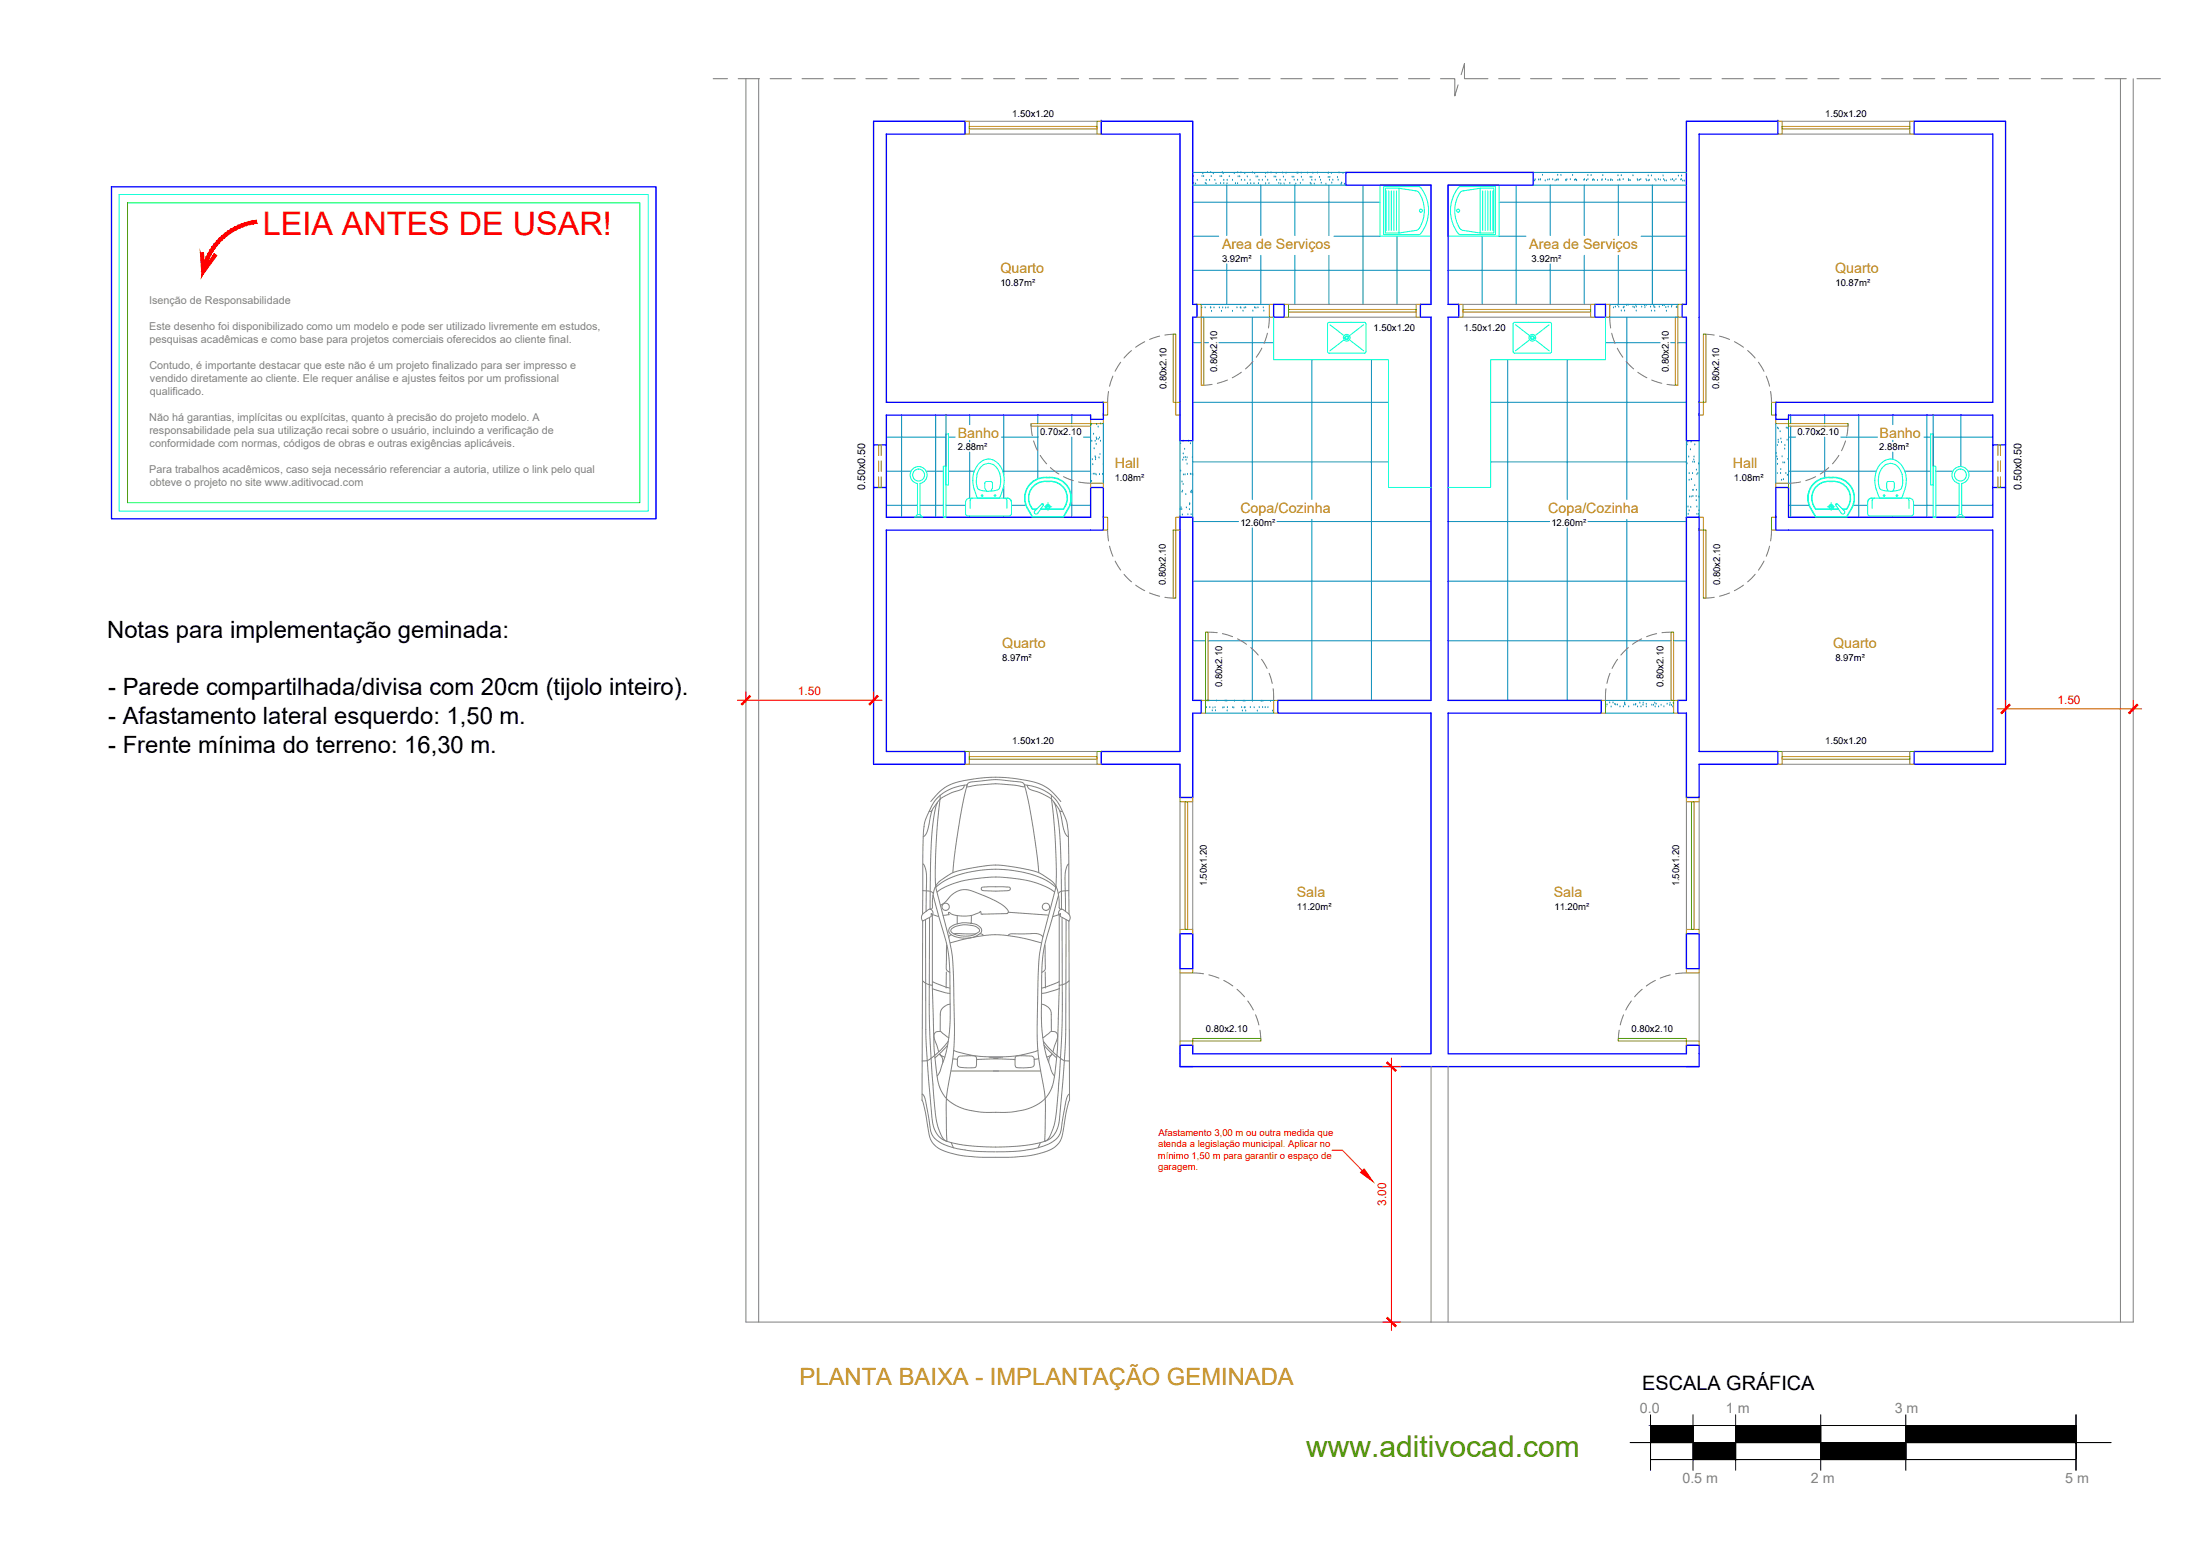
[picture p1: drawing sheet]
<svg xmlns="http://www.w3.org/2000/svg" width="841mm" height="594mm" viewBox="0 0 841 594" stroke-linecap="round" stroke-linejoin="round" font-family="sans-serif">
<!-- layer: 0 -->
<g fill="#f00" stroke="#f00" stroke-width=".38">
<path d="M96.6 84.3l1.4-.2 .2 1.2zM96.6 84.3l.2 1.2 1.4-.2zM95.2 84.7l1.4-.4 .2 1.2zM95.2 84.7l.2 1.1 1.4-.3zM93.8 85.1l1.4-.4 .2 1.1zM93.8 85.1l.3 1.1 1.3-.4zM92.4 85.5l1.4-.4 .3 1.1zM92.4 85.5l.4 1.1 1.3-.4zM91 86.1l1.4-.6 .4 1.1zM91 86.1l.5 1.1 1.3-.6zM89.7 86.7l1.3-.6 .5 1.1zM89.7 86.7l.6 1.1 1.2-.6zM88.5 87.4l1.2-.7 .6 1.1zM88.5 87.4l.6 1 1.2-.6zM87.2 88.2l1.3-.8 .6 1zM87.2 88.2l.7 1 1.2-.8zM86.1 89.1l1.1-.9 .7 1zM86.1 89.1l.7 .9 1.1-.8zM84.9 90l1.2-.9 .7 .9zM84.9 90l.8 .9 1.1-.9zM83.9 91l1-1 .8 .9zM83.9 91l.8 .9 1-1zM83.9 91l.8 .9-1.8 .2zM82.9 92.1l.8 .8 1-1zM82.9 92.1l.8 .8-1.8 .3zM81.9 93.2l1 .7 .8-1zM81.9 93.2l1 .7-1.8 .4zM81.1 94.3l.9 .7 .9-1.1zM81.1 94.3l.9 .7-1.7 .6zM80.3 95.6l1 .6 .7-1.2zM80.3 95.6l1 .6-1.8 .6zM79.5 96.8l1.1 .6 .7-1.2zM79.5 96.8l1.1 .6-1.7 .7zM78.9 98.1l1.1 .5 .6-1.2zM78.9 98.1l1.1 .5-1.7 .9zM78.3 99.5l1.1 .4 .6-1.3zM78.3 99.5l1.1 .4-1.6 .9zM77.8 100.8l1.1 .4 .5-1.3zM77.8 100.8l1.1 .4-1.5 1zM77.4 102.2l1.2 .3 .3-1.3zM77.4 102.2l1.2 .3-1.5 1.1zM77.1 103.6l1.1 .3 .4-1.4z"/>
<path d="M81.9 96.9l-4.7 8.5 5.7-7.8zM81.9 96.9l-4.7 8.5 1-3.3zM76.6 96.6l.6 8.8 1-3.3zM76.6 96.6l1.2-.1 .4 5.6z"/>
</g>
<path d="M48.8 77.5h195.8v114.6h-195.8z" fill="none" stroke="#0f0" stroke-width=".38"/>
<path d="M45.5 74.3h202.3v121h-202.3z" fill="none" stroke="#0ff" stroke-width=".38"/>
<path d="M42.6 71.4h208.2v126.8h-208.2z" fill="none" stroke="#00f" stroke-width=".51"/>
<!-- layer: PAREDE -->
<g fill="none" stroke="#00f" stroke-width=".51">
<path d="M334 46.3h34.9M368.9 51.2h-30.1v102.5M421 51.2h30.1v102.5M421 46.3h35v70M514.5 65.9v4.8M456 121.2v37.4M547.1 121.2v146.4M338.8 158.6h78.1M338.8 197.6h78.1M421.8 202.5h-83v84.6M451.1 202.5v84.6M547.1 272.5v130.1h-91.1"/>
<path d="M334 292h4.8M451.1 402.6v4.9h102.5M451.1 407.5h4.9"/>
</g>
<!-- layer: PISOS -->
<g fill="none" stroke="#008ab8" stroke-width=".38">
<path d="M456 77.3h71.5M456.1 67.4h.1M456.3 70.1h.1M457.1 70.3h.1M457.7 68.9h.1M459.5 67.4h.1M459.8 66.4h.1M460.1 67.5h.1M460.8 70.1h.1M461.1 70.3h.1M461.1 68.9h.1M461.6 65.9h.1"/>
<path d="M462.4 68.9h.1M462.8 65.9h.1M463 67.5h.1M463.8 66.4h.1M464.4 68.9h.1M464.8 70.3h.1M466.4 67.5h.1M466.6 70.1h.1M467 67.5h.1M467.3 66h.1M467.6 66.4h.1M467.8 68.9h.1"/>
<path d="M467.8 70.1h.1M469 70.7v19.3M469.1 70.2h.1M469.1 68.9h.1M469.9 67.5h.1M471.2 68.9h.1M471.8 66.3h.1M472.3 70.2h.1M473.1 70.2h.1M473.1 66h.1M473.3 67.5h.1M473.9 67.5h.1"/>
<path d="M474.4 66h.1M474.6 68.9h.1M475.9 66.3h.1M475.9 68.9h.1M476.8 67.6h.1M476.9 70.2h.1M477.9 68.9h.1M478.1 70.2h.1M478.8 66.1h.1M479.4 70.2h.1M479.6 66.3h.1M480.2 67.6h.1"/>
<path d="M480.8 67.6h.1M481.1 70.2h.1M481.3 68.9h.1M482 70.7v19.3M482.6 68.9h.1M483.7 67.6h.1M483.8 66.2h.1M483.8 70.2h.1M484.6 68.9h.1M484.7 66.1h.1M485.1 70.1h.1M485.9 66.1h.1"/>
<path d="M487.1 67.6h.1M487.7 67.6h.1M487.9 66.2h.1M488 68.9h.1M488.9 70.1h.1M489.3 68.9h.1M489.7 70.3h.1M490.4 66.1h.1M490.6 67.7h.1M490.9 70.3h.1M491.3 68.9h.1M491.6 66.2h.1"/>
<path d="M493.1 70.1h.1M494 67.7h.1M494.6 67.7h.1M494.8 68.9h.1M495 70.7v19.3M495.3 70.3h.1M495.8 66.2h.1M496 68.9h.1M496.2 66.1h.1M497.1 70.1h.1M497.4 66.2h.1M497.5 67.7h.1"/>
<path d="M498.1 68.9h.1M499.9 66.1h.1M500.9 67.7h.1M500.9 70h.1M501.2 70.3h.1M501.5 68.8h.1M501.5 67.7h.1M501.9 66.2h.1M502.4 70.3h.1M502.8 68.8h.1M503.6 66.1h.1M504.4 67.8h.1"/>
<path d="M504.8 68.8h.1M505.1 70h.1M506.9 70.4h.1M507.7 66.2h.1M507.8 67.8h.1M507.9 66.1h.1M508 70.7v19.3M508.2 68.8h.1M508.4 67.8h.1M509 66.2h.1M509.1 70h.1M509.5 68.8h.1"/>
<path d="M511.3 67.8h.1M511.5 68.8h.1M511.9 66.1h.1M512.7 70.4h.1M512.9 69.9h.1M513.4 66.2h.1M514 70.4h.1M521 70.7v45.6M456 90.2h9.9M482 97.6v18.7M495 97.6v18.7M508 97.6v18.7"/>
<path d="M510 90.2h17.5M534 90.2v26.1M456 103.3h91.1M469 100.8v15.5M456 130.9h3.2M460.2 130.9h1.8M466 130.9h20.9M478.7 121.2v69.6M501.5 137.4v53.4M524.3 137.4v130.2M344.7 158.6v39M357.7 158.6v39"/>
<path d="M370.7 158.6v3.6M383.7 158.6v22.8M396.7 158.6v3.2M409.7 158.6v3.2M456 153.7h74.8M338.8 167h22.8M362.6 167h2.5M370.7 168.2v.6M370.7 172.7v17.6M382.9 167h14M396.7 162.8v20.1M409.7 162.8v.2"/>
<path d="M409.7 167v30.6M414.2 167h2.7M456 176.5h74.8M338.8 180h9.5M338.8 193h11.9M351.7 193h8.9M354.1 180h6.5M361.6 193h7.5M362.6 180h9.9M370.7 197.2v.4M383.3 180h33.6M383.7 185.7v4.6"/>
<path d="M383.7 197.2v.4M386.7 193h5.4M396.7 197.6h.1M409.1 193h7.8M456 199.3h17.5M488.2 199.3h58.9M501.5 198.4v69.2M478.7 201.7v65.9M456 222h91.1M456 244.8h4.8M461.8 244.8h85.3"/>
</g>
<!-- layer: PAREDE -->
<g fill="#00f">
<circle cx="421.8" cy="158.6" r=".25"/>
<circle cx="451.1" cy="158.6" r=".25"/>
</g>
<path d="M338.8 153.7h83" fill="none" stroke="#00f" stroke-width=".51"/>
<circle cx="451.1" cy="153.7" r=".25" fill="#00f"/>
<path d="M421.8 153.7v4.9M451.1 153.7v4.9" fill="none" stroke="#00f" stroke-width=".51"/>
<!-- layer: ESQUADRIAS -->
<path d="M421.8 153.7h1.6v4.9h-1.6M451.1 153.7h-1.6v4.9h1.6" fill="none" stroke="#959500" stroke-width=".38"/>
<!-- layer: TRACEJADO -->
<path d="M428.4 138.4l-2.1 3.5M432.5 133.9l-2.8 2.9M437.6 130.5l-3.5 2.2M443.3 128.4l-3.9 1.3M449.5 127.7l-4.2 .3M423.8 149.6l-.4 4.1M425.4 143.7l-1.2 3.9" fill="none" stroke="#767676" stroke-width=".38"/>
<!-- layer: PAREDE -->
<g fill="#00f">
<circle cx="421.8" cy="197.6" r=".25"/>
<circle cx="451.1" cy="197.6" r=".25"/>
<circle cx="451.1" cy="202.5" r=".25"/>
</g>
<path d="M416.9 158.6v1.6M421.8 158.6v1.6M451.1 158.6v9.8M416.9 197.6v-11.4h4.9v16.3M451.1 197.6v4.9" fill="none" stroke="#00f" stroke-width=".51"/>
<!-- layer: ESQUADRIAS -->
<path d="M416.9 160.2v1.6h4.9v-1.6M416.9 186.2v-1.6h4.9v1.6M421.8 197.6h1.6v4.9h-1.6M451.1 197.6h-1.6v4.9h1.6" fill="none" stroke="#959500" stroke-width=".38"/>
<!-- layer: TRACEJADO -->
<path d="M423.4 202.5l.4 4.2M424.2 208.7l1.2 3.8M426.3 214.4l2.1 3.4M429.7 219.4l2.8 2.9M434.2 223.6l3.4 2.1M439.4 226.5l3.9 1.3M445.3 228.2l4.2 .3" fill="none" stroke="#767676" stroke-width=".38"/>
<!-- layer: PISOS -->
<g fill="none" stroke="#008ab8" stroke-width=".38">
<path d="M417.2 162.2h.1M417.4 168.6h.1M417.6 175.6h.1M417.8 177.5h.1M418 165.9h.1M418.3 171.5h.1M418.7 168.6h.1M418.7 174.5h.1M418.8 175.6h.1M418.8 175h.1M419.1 169.8h.1M419.1 167.3h.1"/>
<path d="M419.2 167.9h.1M419.2 162.2h.1M419.8 163.1h.1M419.8 167.9h.1M420.1 175h.1M420.3 167.3h.1M420.5 173.6h.1M420.7 168.6h.1M420.8 162h.1M421.8 177.5h.1M416.9 181.3h.1M417.3 183.9h.1"/>
<path d="M417.9 181.2h.1M418.6 181.2h.1M419 181.4h.1M420.3 181.3h.1M421.5 181.2h.1M421.6 181.3h.1M421.8 184h.1"/>
</g>
<!-- layer: PAREDE -->
<circle cx="451.1" cy="197.6" r=".25" fill="#00f"/>
<g fill="none" stroke="#00f" stroke-width=".51">
<path d="M334 46.3v245.7M514.5 65.9h39.1M514.5 70.7h32.6M456 116.3h1.6v4.9h-1.6M486.9 116.3h4v4.9h-4zM547.1 116.3h-4.1v4.9h4.1M338.8 158.6v11.4M456 158.6v9.8h-4.9M334 170h4.8v16.2h-4.8M416.9 160.2h4.9M338.8 186.2v11.4M451.1 197.6h4.9v70h3.2v4.9h-3.2v32.2h-4.9v-12.7h-30.1v-4.9h30.1"/>
<path d="M547.1 267.6h-58.6v4.9h58.6M338.8 287.1h30.1v4.9h-30.1M451.1 356.7h4.9v13.4h-4.9zM451.1 402.6v-3.3h4.9v3.3"/>
</g>
<!-- layer: PISOS -->
<g fill="none" stroke="#008ab8" stroke-width=".38">
<path d="M456 65.9h58.5M456 70.7h58.5M459.2 116.3h26.1M459.4 117.6h.1M460.7 117.6h.1M462.7 117.6h.1M462.9 117.6h.1M463.2 119h.1M464.1 117.6h.1M466.1 117.6h.1M466.9 118.9h.1M467.4 117.6h.1"/>
<path d="M468.6 117.7h.1M469.5 117.6h.1M471.2 118.9h.1M472.9 117.6h.1M474.2 117.6h.1M474.4 117.7h.1M475.2 118.9h.1M475.6 117.7h.1M476.2 117.6h.1M478.9 118.9h.1M479.6 117.6h.1M480.1 117.7h.1"/>
<path d="M480.9 117.6h.1M482.9 117.6h.1M483.2 118.8h.1M361.6 158.6v19.5M416.9 161.8v22.8M421.8 161.8v22.8M451.3 169.6h.1M451.3 180h.1M452.2 175.8h.1M452.3 168.5h.1M452.3 173.4h.1M452.5 174.9h.1"/>
<path d="M452.9 171.7h.1M453.1 174.8h.1M453.4 175.8h.1M453.8 177.3h.1M453.8 174.9h.1M454.3 168.5h.1M455.1 169.5h.1M455.8 174.9h.1M451.2 194.7h.1M451.5 194h.1M451.8 194.7h.1M451.9 184.1h.1"/>
<path d="M451.9 188h.1M452 196.8h.1M452.1 187.6h.1M452.3 185.1h.1M452.4 181.4h.1M453 181.4h.1M453.3 189h.1M453.5 194h.1M454 181.3h.1M454.1 196.6h.1M454.7 194.7h.1M454.8 192.8h.1"/>
<path d="M454.8 192.5h.1M455.1 181.2h.1M455.2 188.1h.1M455.3 181.3h.1M455.3 196.6h.1M455.5 187.6h.1M455.6 188.3h.1M455.9 188.1h.1M456 181.4h.1M460.8 272.5h26.1M460.8 267.6h26.1M461.2 270.4h.1"/>
<path d="M461.5 267.8h.1M462.1 267.8h.1M462.5 270.4h.1M463.4 271.6h.1M463.7 270.5h.1M464.5 270.4h.1M464.7 271.6h.1M465 267.8h.1M467.5 270.5h.1M467.9 270.4h.1M468.4 267.8h.1M469 267.9h.1"/>
<path d="M469.1 271.6h.1M469.2 270.4h.1M471.2 270.4h.1M471.7 270.4h.1M471.9 267.9h.1M474.6 270.4h.1M474.9 271.6h.1M475.3 267.9h.1M475.7 270.4h.1M475.9 267.9h.1M475.9 270.3h.1M476.2 271.6h.1"/>
<path d="M478 270.3h.1M478.8 267.9h.1M479.5 270.4h.1M480.7 271.7h.1M481.4 270.3h.1M482.1 267.9h.1M482.7 270.3h.1M482.8 267.9h.1M483.7 270.4h.1M484.7 270.3h.1M485.7 268h.1M486.5 271.7h.1"/>
</g>
<!-- layer: ESQUADRIAS -->
<g fill="none" stroke="#959500" stroke-width=".38">
<path d="M457.6 116.3h1.6v4.9h-1.6M486.9 116.3h-1.6v4.9h1.6M490.9 116.3h1.7v4.9h-1.7M492.6 118.2h48.8v1h-48.8zM543 116.3h-1.6v4.9h1.6M448.5 127.7h1v26h-1zM459.2 121.2h1v26h-1zM335.9 174v-4h1v4M335.9 176.1v4M336.9 176.1v4M394.2 161.8h22.7v1h-22.7zM335.9 182.2v4h1v-4"/>
<path d="M448.5 202.5h1v26h-1zM460.8 241.5h1v26.1h-1zM459.2 267.6h1.6v4.9h-1.6M488.5 267.6h-1.6v4.9h1.6M368.9 287.1h1.7v4.9h-1.7M370.6 289h48.8v1h-48.8zM421 287.1h-1.6v4.9h1.6M451.1 304.7v1.6h4.9v-1.6M453 306.3h1v48.8h-1zM451.1 356.7v-1.6h4.9v1.6M451.1 370.1v1.6h4.9v-1.6M451.1 399.3v-1.6h4.9v1.6"/>
<path d="M456 396.7h26v1h-26z"/>
</g>
<!-- layer: LINHA-FINA -->
<path d="M492.6 116.3h48.8M492.6 121.2h48.8M370.6 287.1h48.8M370.6 292h48.8M451.1 306.3v48.8M456 306.3v48.8M451.1 371.7v26" fill="none" stroke="#808080" stroke-width=".38"/>
<!-- layer: TRACEJADO -->
<g fill="none" stroke="#767676" stroke-width=".38">
<path d="M479 138.1l-2.9 2.8M482.4 133l-2.1 3.5M484.5 127.3l-1.3 3.9M485.3 121.2l-.4 4.1M463.4 146.8l-4.2 .4M469.2 145.2l-3.8 1.2M474.5 142.2l-3.4 2.1M394.2 161.8l.4 4.7M395.1 168.4l1.5 3.8M397.7 174l2.4 3.2M401.6 178.6l3.2 2.5M406.6 182.1l3.7 1.5"/>
<path d="M412.3 184.1l4.6 .5M460.8 241.5l4.5 .2M467.3 242.1l3.9 1.1M473.1 244.1l3.4 2.1M478.1 247.4l2.9 2.9M482.3 251.9l2.1 3.5M485.2 257.2l1.2 3.9M486.7 263.1l.2 4.5M456 371.7l4.1 .3M462.1 372.4l3.9 1.3M467.8 374.6l3.5 2.1M472.9 377.9l2.8 2.9"/>
<path d="M477 382.4l2.1 3.5M480 387.7l1.3 3.9M481.7 393.6l.3 4.1"/>
</g>
<!-- layer: BANHO_COZINHA -->
<g fill="none" stroke="#00ffbf" stroke-width=".38">
<path d="M527.5 70.7h19.6v19.5h-19.6zM529.9 73v15M530.9 73v15M531.9 73v15M532.9 73v15M533.8 73v15M534.8 71.9h-5.2v17.1h5.2M534.8 71.9l7 1.1a10.5 10.5 0 0 1 2.7 8.5 8 8 0 0 1-2.9 6.5l-6.8 1M534.8 71.9v17.1M543.2 89.2a14.1 14.1 0 0 0-.5-17.8l-13.8-.1v18.4h13.4l.9-.5M486.9 121.2v16.2h43.9v48.8h16.3M507.7 123.3h14.3v11.4l-.4 .2-13.9-.2z"/>
<path d="M508.5 124.1l5.1 4M513.6 130l-5.2 4M516.1 130l5.2 4M521.3 124l-5.2 4.1M360.6 178.1h1v19.5h-1zM361.6 165.8h1v19.5h-1zM375.1 178.2a3.8 3.8 0 0 1 6.1 .7 8.1 8.1 0 0 1 .5 8.1 9 9 0 0 1-8-.4l-.5-2.5 .3-2.9 .6-1.4zM349.7 197.6l1-1h1l1 1zM350.7 196.6v-11.9a3.2 3.2 0 0 1-2.3-5 3.2 3.2 0 0 1 5.5 0 3.2 3.2 0 0 1-2.2 5v11.9M369.1 196.2a.98 .98 0 0 0 1 .9l15.6 .1 .7-.3 .3-.7M369.1 196.2l.1-4.7 .4-.7 .7-.4 14.7-.1 .9 .2 .7 1 .1 4.7M370.9 191.3v2.9"/>
<path d="M371.8 190.3a.98 .98 0 0 0-1 1M372.6 187.3l1 3h8.5l1.1-2.9a9.5 9.5 0 0 0-3.5-11.6 5.5 5.5 0 0 0-7.1 3.8 11.2 11.2 0 0 0 0 7.8M377.1 187.6l-.6-1.1v-2.2l.6-.3h1.6l.7 .6v1.9l-.6 1.1M383.9 190.3a.98 .98 0 0 1 1 1v2.9M394 184.6a10.7 10.7 0 0 1 13.2 0 7.9 7.9 0 0 1 1.3 9.7l-1.9 3.3h-12a14.8 14.8 0 0 1-2.9-6 7.9 7.9 0 0 1 2.3-7zM394.1 184.8a10.5 10.5 0 0 1 13 0 7.8 7.8 0 0 1 1.2 9.4l-1.8 3.2h-11.8a14.4 14.4 0 0 1-2.8-5.8 7.8 7.8 0 0 1 2.2-6.8zM396.2 194.6h-1.6a6.7 6.7 0 0 1-.5-7.8 6.7 6.7 0 0 1 7.1-3 6.5 6.5 0 0 1 6.2 3.6 6.5 6.5 0 0 1-.8 7.2h-8.8M398.3 192.4l.5 .1 .1 .4M398.9 192.9l-.6-.5-2.7 2.8a.72 .72 0 0 0 .1 1.1 .72 .72 0 0 0 1.1-.3M398.9 192.9l-2.2 3.3M399.2 193.6h2.9M400.6 192v3"/>
<path d="M407.1 193.4a6.5 6.5 0 0 0-.5-7 6.5 6.5 0 0 0-6.6-2.4 6.4 6.4 0 0 0-6.1 3.5 6.4 6.4 0 0 0 .8 6.9h1.7M407.1 193.5l-.6 .9h-8.6"/>
<circle cx="543.2" cy="80.5" r=".58"/>
<circle cx="514.8" cy="129" r=".48"/>
<circle cx="514.8" cy="129" r=".77"/>
<circle cx="514.8" cy="129" r="1.28"/>
<circle cx="351.2" cy="181.5" r="2.28"/>
<circle cx="375.5" cy="189.3" r=".31"/>
<circle cx="380.4" cy="189.3" r=".31"/>
<circle cx="400.6" cy="193.6" r=".86"/>
<circle cx="400.6" cy="193.6" r=".69"/>
</g>
<!-- layer: PAREDE -->
<g fill="#00f">
<circle cx="421" cy="46.3" r=".25"/>
<circle cx="421" cy="51.2" r=".25"/>
</g>
<g fill="none" stroke="#00f" stroke-width=".51">
<path d="M368.9 46.3v4.9M421 46.3v4.9M679.6 51.2h-30.1v102.5M679.6 46.3h-34.9v70M731.7 51.2h30.1v102.5M731.7 46.3h35M586.1 65.9v4.8M553.6 121.2v146.4M644.7 121.2v37.4M683.7 158.6h78.1M683.7 197.6h78.1M649.5 202.5v84.6"/>
<path d="M678.8 202.5h83v84.6M553.6 272.5v130.1h91.1M761.8 292h4.9M644.7 407.5h4.8M649.5 402.6v4.9h-95.9"/>
</g>
<!-- layer: ESQUADRIAS -->
<path d="M368.9 46.3h1.7v4.9h-1.7M370.6 48.3h48.8v1h-48.8zM421 46.3h-1.6v4.9h1.6" fill="none" stroke="#959500" stroke-width=".38"/>
<!-- layer: LINHA-FINA -->
<path d="M370.6 46.3h48.8M370.6 51.2h48.8" fill="none" stroke="#808080" stroke-width=".38"/>
<!-- layer: PISOS -->
<g fill="none" stroke="#008ab8" stroke-width=".38">
<path d="M573.1 77.3h71.6M579.6 70.7v45.6M586.7 69.1h.1M586.9 68.7h.1M588.1 68.8h.1M588.8 68.8h.1M588.9 68.7h.1M589.7 67h.1M590.7 69.1h.1M591.7 68.8h.1M592.3 68.7h.1M592.6 70.7v19.3"/>
<path d="M593.6 68.7h.1M594.5 69.1h.1M595 68.8h.1M595.5 67h.1M595.6 68.7h.1M595.7 68.8h.1M596.7 67h.1M598.6 68.8h.1M598.7 69.1h.1M599 68.7h.1M600.3 68.7h.1M601.2 67h.1"/>
<path d="M601.9 68.9h.1M602.3 68.7h.1M602.5 68.9h.1M602.7 69h.1M605.5 68.9h.1M605.6 70.7v19.3M605.7 68.7h.1M606.5 69h.1M607 67h.1M607 68.7h.1M608.3 67.1h.1M608.8 68.9h.1"/>
<path d="M609.1 68.7h.1M609.4 68.9h.1M610.7 69h.1M612.4 69h.1M612.5 68.6h.1M612.7 67.1h.1M613.8 68.6h.1M614.7 69h.1M615.7 69h.1M615.8 68.6h.1M616.3 69h.1M618.5 68.9h.1"/>
<path d="M618.5 67.1h.1M618.6 70.7v19.3M619.2 68.6h.1M619.3 69h.1M619.8 67.1h.1M620.5 68.6h.1M622.5 68.6h.1M622.6 69h.1M622.7 68.9h.1M623.2 69h.1M624.3 67.2h.1M625.9 68.6h.1"/>
<path d="M626.1 69h.1M626.7 68.9h.1M627.2 68.6h.1M629.3 68.6h.1M629.5 69.1h.1M630.1 67.2h.1M630.1 69.1h.1M630.5 68.8h.1M631.3 67.2h.1M631.7 70.7v45.6M632.7 68.6h.1M633 69.1h.1"/>
<path d="M634 68.6h.1M634.7 68.8h.1M635.8 67.2h.1M636 68.6h.1M636.4 69.1h.1M637 69.1h.1M638.8 68.8h.1M639.4 68.6h.1M639.9 69.1h.1M640.7 68.6h.1M641.6 67.3h.1M642.5 68.8h.1"/>
<path d="M642.7 68.6h.1M642.8 67.3h.1M643.3 69.2h.1M643.9 69.2h.1M566.6 90.2v26.1M573.1 90.2h10.2M605.6 97.6v18.7M618.6 97.6v18.7M627.4 90.2h17.3M553.6 103.3h91.1M592.6 100.8v15.5M459.2 121.2h26.1"/>
<path d="M576.4 137.4v130.2M599.1 137.4v53.4M613.8 130.9h20.9M621.9 121.2v69.6M638.6 130.9h1.8M641.4 130.9h3.3M569.8 153.7h74.9M684.5 158.6v3.2M697.6 158.6v3.2M710.6 158.6v39M723.6 158.6v3.6M736.6 158.6v39"/>
<path d="M749.6 158.6v19.6M451.1 168.4v29.2M456 168.4v29.2M569.8 176.5h74.9M683.7 167h2.7M684.5 162.8v34.8M697.6 162.8v.2M697.6 167v15.5M703.7 167h14M723.6 168.2v.6M723.6 172.7v2.8M735.5 167h2.5"/>
<path d="M739 167h22.8M553.6 199.3h38.8M607 199.3h37.7M621.9 198.4v69.2M683.7 180h33.6M683.7 193h7.8M697.6 197.6h.1M708.5 193h5.5M723.6 197.2v.4M728.2 180h9.8M731.5 193h7.5M740 180h6.6"/>
<path d="M740 193h8.9M749.6 197.6h.1M749.9 193h11.9M752.4 180h9.4M599.1 201.7v65.9M553.6 222h91.1M553.6 244.8h85.2M639.8 244.8h4.9"/>
</g>
<!-- layer: PAREDE -->
<g fill="#00f">
<circle cx="678.8" cy="158.6" r=".25"/>
<circle cx="649.5" cy="158.6" r=".25"/>
</g>
<path d="M678.8 153.7h83" fill="none" stroke="#00f" stroke-width=".51"/>
<circle cx="649.5" cy="153.7" r=".25" fill="#00f"/>
<path d="M649.5 153.7v4.9M678.8 153.7v4.9" fill="none" stroke="#00f" stroke-width=".51"/>
<!-- layer: ESQUADRIAS -->
<path d="M649.5 153.7h1.7v4.9h-1.7M678.8 153.7h-1.6v4.9h1.6" fill="none" stroke="#959500" stroke-width=".38"/>
<!-- layer: TRACEJADO -->
<path d="M651.2 127.7l4.1 .3M657.3 128.4l3.9 1.3M663 130.5l3.5 2.2M668.1 133.9l2.8 2.9M672.2 138.4l2.1 3.5M675.2 143.7l1.3 3.8M676.9 149.5l.3 4.2" fill="none" stroke="#767676" stroke-width=".38"/>
<!-- layer: PAREDE -->
<g fill="#00f">
<circle cx="678.8" cy="197.6" r=".25"/>
<circle cx="649.5" cy="197.6" r=".25"/>
<circle cx="649.5" cy="202.5" r=".25"/>
</g>
<path d="M649.5 158.6v9.8M678.8 158.6v1.6M683.7 158.6v1.6M649.5 197.6v4.9M683.7 197.6v-11.4h-4.9v16.3" fill="none" stroke="#00f" stroke-width=".51"/>
<!-- layer: ESQUADRIAS -->
<path d="M678.8 160.2v1.6h4.9v-1.6M649.5 197.6h1.7v4.9h-1.7M678.8 197.6h-1.6v4.9h1.6M678.8 186.2v-1.6h4.9v1.6" fill="none" stroke="#959500" stroke-width=".38"/>
<!-- layer: TRACEJADO -->
<path d="M671 219.4l-2.9 2.9M674.4 214.3l-2.2 3.5M676.5 208.7l-1.3 3.8M677.2 202.5l-.3 4.2M655.3 228.2l-4.1 .3M661.2 226.5l-3.9 1.3M666.5 223.6l-3.5 2.1" fill="none" stroke="#767676" stroke-width=".38"/>
<!-- layer: PISOS -->
<g fill="none" stroke="#008ab8" stroke-width=".38">
<path d="M679 173.2h.1M679.2 174.6h.1M679.4 170.2h.1M679.5 175.5h.1M679.5 177.4h.1M679.5 163.5h.1M679.8 168.2h.1M679.8 163.8h.1M679.8 169.1h.1M680.5 164.9h.1M680.8 179.4h.1M680.8 167.7h.1"/>
<path d="M681 169.1h.1M681.3 174.5h.1M681.6 176.8h.1M682.2 176.8h.1M682.3 171.6h.1M682.3 170.2h.1M682.9 163.6h.1M683.2 168.2h.1M683.5 163.6h.1M683.5 175.5h.1M683.6 163.8h.1M679.4 180.9h.1"/>
<path d="M680.7 180.9h.1M681.1 183.5h.1M681.8 183.3h.1M682.7 180.9h.1M683.3 181.6h.1"/>
</g>
<!-- layer: PAREDE -->
<circle cx="649.5" cy="197.6" r=".25" fill="#00f"/>
<g fill="none" stroke="#00f" stroke-width=".51">
<path d="M766.7 46.3v245.7M553.6 65.9h32.5M553.6 70.7h32.5M553.6 116.3h4v4.9h-4M609.7 116.3h4.1v4.9h-4.1zM644.7 116.3h-1.6v4.9h1.6M644.7 158.6v9.8h4.8M761.8 158.6v11.4M678.8 160.2h4.9M766.7 170h-4.9v16.2h4.9M649.5 197.6h-4.8v70h-3.3v4.9h3.3v32.2h4.8v-12.7h30.1v-4.9h-30.1M761.8 186.2v11.4"/>
<path d="M553.6 267.6h58.5v4.9h-58.5M761.8 287.1h-30.1v4.9h30.1M644.7 356.7h4.8v13.4h-4.8zM644.7 402.6v-3.3h4.8v3.3"/>
</g>
<!-- layer: PISOS -->
<g fill="none" stroke="#008ab8" stroke-width=".38">
<path d="M586.1 65.9h58.6M586.1 70.7h58.6M615.4 116.3h26M615.5 116.6h.1M616.8 117.6h.1M617.5 117.3h.1M618.4 116.6h.1M618.8 117.3h.1M619.8 118.8h.1M620.6 117.6h.1M620.8 117.3h.1M621 118.8h.1"/>
<path d="M621.8 116.6h.1M622.4 116.6h.1M624.3 117.3h.1M624.8 117.6h.1M625.3 116.7h.1M625.5 118.8h.1M625.5 117.3h.1M627.6 117.3h.1M628.7 116.7h.1M628.8 117.6h.1M629.3 116.7h.1M631 117.3h.1"/>
<path d="M631.3 118.9h.1M632.2 116.7h.1M632.3 117.3h.1M632.6 118.9h.1M632.6 117.5h.1M634.3 117.3h.1M635.6 116.7h.1M636.2 116.7h.1M636.8 117.5h.1M637 118.9h.1M637.7 117.3h.1M639 117.3h.1"/>
<path d="M639.1 116.8h.1M640.8 117.5h.1M641 117.3h.1M739 158.6v19.5M644.7 179.6h.1M644.9 177.2h.1M645 169.9h.1M645.2 168.9h.1M645.6 174.6h.1M646.2 171.8h.1M646.5 168.9h.1M647.1 176.6h.1"/>
<path d="M647.5 175.7h.1M647.6 174.6h.1M647.8 176.6h.1M647.9 170h.1M648.5 179.6h.1M649.4 177.2h.1M678.8 161.8v22.8M683.7 161.8v22.8M645.3 193.7h.1M645.4 196.5h.1M645.7 195.1h.1M645.7 183.5h.1"/>
<path d="M645.7 180.9h.1M645.9 189.9h.1M646.4 193.8h.1M646.5 189.9h.1M646.6 183.2h.1M647 180.9h.1M647.2 189.7h.1M647.2 187.4h.1M647.9 185.5h.1M648.4 189.7h.1M648.5 191.3h.1M648.5 187.3h.1"/>
<path d="M648.7 193.7h.1M648.7 181.4h.1M648.7 196.5h.1M649.1 180.9h.1M649.3 196.5h.1M649.4 189.9h.1M649.5 195.1h.1M613.8 272.5h26M613.8 267.6h26M613.9 270.1h.1M614.3 269.3h.1M615.4 268.6h.1"/>
<path d="M615.9 270.1h.1M616.6 268.6h.1M617.3 269.1h.1M617.7 269.3h.1M618.3 269.3h.1M619.3 270.1h.1M620.6 270.1h.1M621.1 269.1h.1M621.1 268.6h.1M621.2 269.4h.1M622.6 270.1h.1M624.6 269.4h.1"/>
<path d="M625.2 269.4h.1M625.3 269.1h.1M626 270.1h.1M626.9 268.6h.1M627.3 270.1h.1M628.1 269.4h.1M628.1 268.6h.1M629.3 269.1h.1M629.4 270.1h.1M631.5 269.4h.1M632.1 269.4h.1M632.6 268.6h.1"/>
<path d="M632.7 270.1h.1M633.1 269h.1M634.1 270.1h.1M635 269.4h.1M636.1 270.1h.1M637.3 269h.1M638.4 269.5h.1M638.4 268.7h.1M639 269.5h.1M639.5 270.1h.1M639.7 268.7h.1"/>
</g>
<!-- layer: ESQUADRIAS -->
<g fill="none" stroke="#959500" stroke-width=".38">
<path d="M557.6 116.3h1.7v4.9h-1.7M559.3 118.2h48.8v1h-48.8zM609.7 116.3h-1.6v4.9h1.6M613.8 116.3h1.6v4.9h-1.6M643.1 116.3h-1.7v4.9h1.7M640.4 121.2h1v26h-1zM651.2 127.7h1v26h-1zM683.7 161.8h22.8v1h-22.8zM763.8 174v-4h.9v4M763.8 176.1v4M764.7 176.1v4M763.8 182.2v4h.9v-4"/>
<path d="M651.2 202.5h1v26h-1zM638.8 241.5h1v26.1h-1zM612.1 267.6h1.7v4.9h-1.7M641.4 267.6h-1.6v4.9h1.6M679.6 287.1h1.7v4.9h-1.7M681.3 289h48.8v1h-48.8zM731.7 287.1h-1.6v4.9h1.6M644.7 304.7v1.6h4.8v-1.6M646.6 306.3h1v48.8h-1zM644.7 356.7v-1.6h4.8v1.6M644.7 370.1v1.6h4.8v-1.6M618.6 396.7h26.1v1h-26.1z"/>
<path d="M644.7 399.3v-1.6h4.8v1.6"/>
</g>
<!-- layer: LINHA-FINA -->
<path d="M559.3 116.3h48.8M559.3 121.2h48.8M681.3 287.1h48.8M681.3 292h48.8M644.7 306.3v48.8M649.5 306.3v48.8M649.5 371.7v26" fill="none" stroke="#808080" stroke-width=".38"/>
<!-- layer: TRACEJADO -->
<g fill="none" stroke="#767676" stroke-width=".38">
<path d="M615.4 121.2l.3 4.1M616.1 127.3l1.3 3.9M618.3 133l2.1 3.5M621.7 138.1l2.8 2.8M626.1 142.2l3.5 2.1M631.4 145.2l3.9 1.2M637.3 146.8l4.1 .4M699.1 178.6l-3.2 2.5M703 174l-2.5 3.2M705.5 168.4l-1.5 3.8M706.5 161.8l-.5 4.7M688.3 184.1l-4.6 .5"/>
<path d="M694.1 182.1l-3.8 1.5M615.5 257.2l-1.2 3.9M618.4 251.9l-2.1 3.5M622.5 247.4l-2.9 2.9M627.6 244.1l-3.5 2.1M633.3 242.1l-3.9 1.1M639.8 241.5l-4.5 .2M613.9 263.1l-.1 4.5M627.8 377.9l-2.9 2.9M632.8 374.6l-3.4 2.1M638.5 372.4l-3.8 1.3M644.7 371.7l-4.2 .3"/>
<path d="M619 393.6l-.4 4.1M620.7 387.7l-1.3 3.9M623.6 382.4l-2.1 3.5"/>
</g>
<!-- layer: BANHO_COZINHA -->
<g fill="none" stroke="#00ffbf" stroke-width=".38">
<path d="M553.6 70.7h19.5v19.5h-19.5zM558.3 73.4a12.7 12.7 0 0 0-.2 13.9M565.8 71.9h5.2v17.1h-5.2M565.8 71.9l-6.7 1-.8 .5M565.8 71.9v17.1M566.8 73v15M567.8 73v15M568.8 73v15M569.7 73v15M570.7 73v15M557.4 89.2a14.1 14.1 0 0 1 .5-17.8l13.8-.1v18.4h-13.4l-.8-.5M558.1 87.3l1 .7 6.7 1"/>
<path d="M579 123.2l-.6 .5v10.6l.6 .6M579 123.2h13.5l.6 .6-.2 10.9-13.9 .2M579.3 124l5.2 4.1M584.5 130l-5.2 4M587 130l5.3 4M592.2 124.1l-5.2 4M613.8 121.2v16.2h-44v48.8h-16.2M720 178.2a3.8 3.8 0 0 1 6 .7l1.1 2.3 .3 2.9a2.99 2.99 0 0 1-2.2 3.3 7.6 7.6 0 0 1-6.6-.8 8.4 8.4 0 0 1 1.4-8.4zM738 165.8h1v19.5h-1zM739 178.1h1v19.5h-1zM693.4 184.6a10.6 10.6 0 0 1 13.2 0 8 8 0 0 1 1.3 9.7l-1.9 3.3h-12a14.6 14.6 0 0 1-2.9-6 7.9 7.9 0 0 1 2.3-7zM698.6 193.6h2.8"/>
<path d="M700 192v3M701.7 192.9l.6-.5 2.7 2.8a.73 .73 0 0 1-.1 1.1 .73 .73 0 0 1-1.1-.3M701.7 192.9l2.3 3.3M702.3 192.4l-.4 .1-.2 .4M702.8 194.4h-8.7a6.5 6.5 0 0 1-.4-7.5 6.5 6.5 0 0 1 7-2.9 6.4 6.4 0 0 1 6 3.5 6.4 6.4 0 0 1-.8 6.9h-1.6M702.9 194.6h-8.9a6.7 6.7 0 0 1-.5-7.8 6.7 6.7 0 0 1 7.1-3 6.5 6.5 0 0 1 6.2 3.6 6.5 6.5 0 0 1-.8 7.2h-1.6M707.7 194.2a7.9 7.9 0 0 0-.4-8.5 7.9 7.9 0 0 0-7.9-3.2 7.8 7.8 0 0 0-7.1 11.7l1.8 3.2h11.8l1.9-3.2M713.9 196.2l.3 .7 .7 .3 15.6-.1a.98 .98 0 0 0 1-.9M715.6 190.3l-.8 .2-.8 1v4.7M715.6 190.3l14.7 .1 .7 .4 .4 .7 .1 4.7M716.7 190.3a.98 .98 0 0 0-1 1v2.9M721.9 184l-.5 .1-.2 .5v1.9l.7 1.1"/>
<path d="M721.9 184h1.6M723.5 184l.7 .6v1.9l-.7 1.1M728.1 187.3l-1.1 3h-8.4l-1.2-2.9a9.5 9.5 0 0 1 3.5-11.6 5.5 5.5 0 0 1 7.1 3.8 11.2 11.2 0 0 1 0 7.8M728.8 190.3a.98 .98 0 0 1 1 1v2.9M748 197.6l.9-1h1l1 1zM748.9 184.7a3.2 3.2 0 0 1-2.2-5 3.2 3.2 0 0 1 5.5 0 3.2 3.2 0 0 1-2.3 5v11.9M748.9 184.7v11.9"/>
<circle cx="557.4" cy="80.5" r=".58"/>
<circle cx="585.8" cy="129" r="1.28"/>
<circle cx="585.8" cy="129" r=".77"/>
<circle cx="585.8" cy="129" r=".48"/>
<circle cx="700" cy="193.6" r=".69"/>
<circle cx="700" cy="193.6" r=".86"/>
<circle cx="720.2" cy="189.3" r=".31"/>
<circle cx="725.2" cy="189.3" r=".31"/>
<circle cx="749.4" cy="181.5" r="2.28"/>
</g>
<!-- layer: PAREDE -->
<g fill="#00f">
<circle cx="679.6" cy="46.3" r=".25"/>
<circle cx="679.6" cy="51.2" r=".25"/>
</g>
<path d="M679.6 46.3v4.9M731.7 46.3v4.9M547.1 70.7v45.6M553.6 70.7v45.6" fill="none" stroke="#00f" stroke-width=".51"/>
<!-- layer: ESQUADRIAS -->
<path d="M679.6 46.3h1.7v4.9h-1.7M681.3 48.3h48.8v1h-48.8zM731.7 46.3h-1.6v4.9h1.6" fill="none" stroke="#959500" stroke-width=".38"/>
<!-- layer: LINHA-FINA -->
<g fill="none" stroke="#808080" stroke-width=".38">
<path d="M285.1 30.1v475h262M290 30.1v475M810.6 30.1v475M815.5 30.1v475h-268.4M681.3 46.3h48.8M681.3 51.2h48.8M368.6 300a2.36 2.36 0 0 1-2.2 2l-2.7 .9-3.9 2-3.2 4.1a1.1 1.1 0 0 1-1.4 1M369.8 299.8a1.91 1.91 0 0 1 2.4-1.1l2.8-.3a30.6 30.6 0 0 1 11.3 0l2.9 .3a2.1 2.1 0 0 1 2.4 1.1M391.6 299.8a16.5 16.5 0 0 1 15.2 11.6 18.6 18.6 0 0 1 1.6 8.6l.3 29.3M391.6 299.8a229.7 229.7 0 0 1 5.5 33.6M392.7 300a2.41 2.41 0 0 0 2.3 2l2.6 .9 3.9 2 3.2 4.1a1.12 1.12 0 0 0 1.5 1M355.8 306.2a18.6 18.6 0 0 1 14.5-8.3 54.6 54.6 0 0 1 28.2 2.1 19.1 19.1 0 0 1 7 6.2"/>
<path d="M356.2 309.7l-1 5.2a7 7 0 0 1-1.8 4.5l-.5 .2M358.4 306.7a26.2 26.2 0 0 0-2 9.9l-.6 10.3-.3 20.4 .9-.3a19.2 19.2 0 0 1 1.3-8.4l.2-.5a18.8 18.8 0 0 1 12.4-6.3 47.2 47.2 0 0 1 27.8 2.1l2.7 1.8a8.5 8.5 0 0 1 4.1 7.9v3.1l.2 .4 .7 .2a272.8 272.8 0 0 0-1.1-33.2l-.2-1.3a16.1 16.1 0 0 0-1.6-6.1M359.4 303.8v1.5a216.1 216.1 0 0 0-1.7 33.7M369.6 300.5l.1 .1a53.3 53.3 0 0 1 17.9-.7l4.1 .6M402 303.8v1.5a219.6 219.6 0 0 1 1.7 33.7M405.1 309.7l1.1 5.2a7.2 7.2 0 0 0 1.8 4.5l.4 .2M352.8 330.1l.7 .9a13.4 13.4 0 0 1 .7 5.7l-.2 11.5M357.7 339a29.3 29.3 0 0 1 16.9-6.5 43.7 43.7 0 0 1 26.6 4.6l2.5 1.9M357.7 339l5 19.3a69.9 69.9 0 0 1 1.9 19.3l.1 4.9a117.9 117.9 0 0 1-.8 24.4 78 78 0 0 0-2.2 15.7l.3 13.4a5.3 5.3 0 0 1-2.9-4.1 35.1 35.1 0 0 1-2.1-12l-.4-5.8a375.6 375.6 0 0 1-1.4-30.3l.2-33M364.2 333.4a229.7 229.7 0 0 1 5.6-33.6 16.5 16.5 0 0 0-15.3 11.6 18.3 18.3 0 0 0-1.6 8.6l-.2 29.3M375.3 339l3.1-.2 6 .1a1.34 1.34 0 0 1 1.8 .6l-.2 .5-.9 .3h-8.9a.81 .81 0 0 1-.9-.3 .81 .81 0 0 1 0-1zM403.7 339l-5.1 19.3a69.9 69.9 0 0 0-1.8 19.3 170 170 0 0 0 .3 26.9l.4 2.4a78 78 0 0 1 2.2 15.7l-.3 13.4a5.4 5.4 0 0 0 2.9-4.1 35.1 35.1 0 0 0 2-12l.4-5.8a388.9 388.9 0 0 0 1.4-30.3l-.1-33"/>
<path d="M408.5 330.1a7.1 7.1 0 0 0-1.4 5.4l.2 12.7M352.7 351.9l-.2 68.4a62.9 62.9 0 0 1 2.7 13 8.6 8.6 0 0 0 6.9 6.9l7.1 1.5a113.8 113.8 0 0 0 17.4 .4 34.7 34.7 0 0 0 16.4-3.7l.4-.3a7.8 7.8 0 0 0 3-5.8l.3-2a42.2 42.2 0 0 1 2.2-10l-.3-68.4M352.7 340.3l2.8 .2 1.3 .9M353.8 351.4l.1 41.8a463.8 463.8 0 0 0 2.6 35.8 8.6 8.6 0 0 0 8.1 7.7 85 85 0 0 0 34.1-.5 9 9 0 0 0 6.4-9.2l.1-2a352.6 352.6 0 0 0 2.2-31.8l.2-41.8M356.4 349.4v28.2l.4 11.6a122.6 122.6 0 0 0 2.1 25.4 13.4 13.4 0 0 0 10.6 9.3 52.2 52.2 0 0 0 24.3-.6 13.6 13.6 0 0 0 9.4-12.8 137.2 137.2 0 0 0 1.4-21.3l.3-11.6v-28.2l-2.3 .7M356.4 349.4a1.26 1.26 0 0 0-.2-1.8 1.26 1.26 0 0 0-1.8 .3 3 3 0 0 0-2.1 3l.4 1M356.4 349.4l-.4-.4v1.1l-3.3 1.8M356.4 349.4l2.3 .7M356.7 341.9l2.9 10.7a60.1 60.1 0 0 1 3.6 23.9 106.2 106.2 0 0 1-1 23.2l-1.8 6.4a11.8 11.8 0 0 1-2.2 5.1M358.2 340.8a31.2 31.2 0 0 1 16.6-5.3 46.6 46.6 0 0 1 27.1 4.4l1.2 .9M359.5 345.8h.2a12.7 12.7 0 0 0 4.1-3.9 7.6 7.6 0 0 1 9.2-1 32 32 0 0 1 11.6 6.1 1.18 1.18 0 0 1 .9 .9 1.18 1.18 0 0 1-.5 1.1l-9.8 .3-.4-1.1a12.4 12.4 0 0 1-12.2 .4l.3 .9-2.4 .2M363 354.4a10 10 0 0 1 8.3-1.6l-.1-.1a4.3 4.3 0 0 1 4.1 2.7 1.84 1.84 0 0 1-1.4 1.8 10 10 0 0 1-10.9-.8l-.3-.9z"/>
<path d="M363.6 357.1l-.9 .8M363.7 354.9a9.7 9.7 0 0 1 7.3-1.4 3.3 3.3 0 0 1 3.5 2.2 8.7 8.7 0 0 1-11 .1zM364.6 356.8h8.5M365.9 349.8v3.1M371.4 349.8l-.1 2.9M374.6 356.7l.8 .2 .7 .5M385.3 357.4l1.1-.6h5.7a10.2 10.2 0 0 1 5.6 .3l1 .8M385.5 348.5l15.2 1.1M404.7 341.9l-3.6 12.8a57.3 57.3 0 0 0-2.9 21.8 106.2 106.2 0 0 0 1 23.2l.7 3.2 1.1 3.2a12.2 12.2 0 0 0 2.1 5.1M405 347.8a1.1 1.1 0 0 1 1.9 .1 3.1 3.1 0 0 1 2.2 3l-.5 1-3.3-1.8v-1.1l-.4 .4-.2-.5zM408.6 340.3l-2.7 .2-1.4 .9M352.6 374.7a5.8 5.8 0 0 0 3.9 1.7"/>
<path d="M356.4 377.7l5 1.6 1.8 .2M356.4 375l5 2.1 1.8 .4M361.8 371.3l-.1 6.2M361.9 361.1l-.2 8.2a1.73 1.73 0 0 0 1.4 2.2M363.3 360.2a54 54 0 0 1 20.5-2.9l7.7 1.2 6.5 1.7M399.4 361.1l.2 8.2a1.74 1.74 0 0 1-1.3 2.2M399.6 371.3l.1 6.2M404.9 375l-6.7 2.5M404.9 377.7l-5 1.6-1.7 .2M408.7 374.7a5.8 5.8 0 0 1-3.9 1.7M362.3 399.3l-4.9 4.8M362.5 397.8l-.5 .7a25.1 25.1 0 0 1-7.9 6.8h-1.6"/>
<path d="M362.7 396.5l-1.7-1.3a2.38 2.38 0 0 0-2.7-1.1l-.9 .5a2.84 2.84 0 0 0 .1 3.1l1.3 4.1M363.2 383.7a4 4 0 0 0-3.7 3.8l-.1 6.5M398.1 383.7a4 4 0 0 1 3.8 3.8v6.5M398.6 396.5l2.1-1.5a1.96 1.96 0 0 1 2.7-.8 1.96 1.96 0 0 1 .7 2.7l-1.6 4.9M398.9 397.8l.4 .7a24.5 24.5 0 0 0 7.9 6.8h1.6M399.1 399.3l4.8 4.8M352.6 418a4.3 4.3 0 0 1 1.4 3.4l1.6 9.3a7.6 7.6 0 0 0 5.9 6.8l6.4 1.7a58 58 0 0 0 12.6 .8M361.2 403.9l-1.4-.6-.6-.6 .2 .4a3.1 3.1 0 0 1 1 2.7M363.5 409.2h34.4M364.2 404.5l1.8 .2M364.6 401.2a45 45 0 0 0 18.7 2.7M366.4 403.8l1.8-.4a8.6 8.6 0 0 1 4.8 .2l.3 1.2v2l-.3 .9a11.8 11.8 0 0 1-6.8-.4l-.2-.8v-1.7z"/>
<path d="M379.8 404.5l8.2 .3M381.6 404.5l-8.3 .3M388.3 403.6a13.6 13.6 0 0 1 6.2-.1 3.2 3.2 0 0 1 .6 3.8l-.2 .2a15 15 0 0 1-6.5 .2l-.4-.9v-2.4zM396.8 401.2a45 45 0 0 1-18.7 2.7M397.1 404.5l-1.7 .2M400.2 403.9l1.6-.8 .3-.4-.2 .4a3.2 3.2 0 0 0-1 2.7M408.8 418a4.6 4.6 0 0 0-1.5 3.4l-1.5 9.3a7.3 7.3 0 0 1-5 6.4 48.8 48.8 0 0 1-20 2.9M547.1 407.5v97.6M553.6 407.5v97.6M363.6 436.5l.9 2M397.7 436.5l-.9 2"/>
<circle cx="361.5" cy="346.4" r="1.38"/>
<circle cx="399.8" cy="346.4" r="1.38"/>
</g>
<!-- layer: PISOS -->
<path d="M615.4 121.2h26M644.7 168.4v29.2M649.5 168.4v29.2" fill="none" stroke="#008ab8" stroke-width=".38"/>
<!-- layer: TRACEJADO -->
<g fill="none" stroke="#767676" stroke-width=".38">
<path d="M272.6 30.1h5.5M282.2 30.1h8.2M294.4 30.1h8.1M306.6 30.1h8.1M318.8 30.1h8.1M331 30.1h8.1M343.2 30.1h8.2M355.4 30.1h8.1M367.6 30.1h8.2M379.8 30.1h8.1M392 30.1h8.1M404.2 30.1h8.2"/>
<path d="M416.4 30.1h8.1M428.6 30.1h8.2M440.8 30.1h8.2M453 30.1h8.2M465.2 30.1h8.2M477.4 30.1h8.1M489.6 30.1h8.2M501.8 30.1h8.2M514 30.1h8.2M526.2 30.1h8.2M538.4 30.1h8.2M550.6 30.1h5.5v6.6l1.3-4.3"/>
<path d="M558.6 28.5l1.2-4.2v5.8h9M572.9 30.1h8.1M585.1 30.1h8.1M597.3 30.1h8.1M609.5 30.1h8.1M621.7 30.1h8.1M633.9 30.1h8.1M646.1 30.1h8.1M658.3 30.1h8.1M670.5 30.1h8.1M682.7 30.1h8.1M694.9 30.1h8.1"/>
<path d="M707.1 30.1h8.1M719.3 30.1h8.1M731.5 30.1h8.1M743.7 30.1h8.1M755.9 30.1h8.1M768.1 30.1h8.1M780.3 30.1h8.1M792.5 30.1h8.1M804.7 30.1h8.1M816.9 30.1h9"/>
</g>
<!-- layer: COTAS -->
<path d="M281.9 267.5h55.3M285.1 264.3v4M334 264.3v4M763.4 270.8h55.3M766.7 267.6v4.1M815.5 267.6v4.1M528.7 407.5h6.7M531.9 404.2v104.2M509.2 439.4h4l7.6 7.8M528.7 505.1h6.7" fill="none" stroke="#f00" stroke-width=".38"/>
<!-- layer: 0 -->
<g fill="#f00" stroke="#f00" stroke-width=".38">
<path d="M530.5 503.3l-.4 .3 3.6 3zM530.1 503.6l3.6 3-.3 .3z"/>
<path d="M530.1 406l3.3 3.3 .3-.4zM530.1 406l.4-.3 3.2 3.2z"/>
<path d="M332.2 269l.3 .3 2.9-3.6zM335.4 265.7l.4 .4-3.3 3.2z"/>
<path d="M286.6 265.7l-2.9 3.6 3.2-3.2zM286.6 265.7l-2.9 3.6-.4-.3z"/>
<path d="M768.1 269l-2.9 3.6 3.3-3.2zM768.1 269l-2.9 3.6-.3-.3z"/>
<path d="M816.9 269l-3.2 3.3 .3 .3zM816.9 269l.4 .4-3.3 3.2z"/>
</g>
<!-- layer: COTAS -->
<path d="M520.1 447.9l1.4-1.3 3.4 4.8z" fill="#f00" stroke="#f00" stroke-width=".38"/>
<!-- layer: 0 -->
<path d="M623.2 551.1h183.9M631 544.6h162.6v13h-162.6zM631 540.5v21.2M647.2 540.5v21.2M663.5 540.5v21.2M696 540.5v21.2M728.6 540.5v21.2M793.6 540.5v21.2" fill="none" stroke="#000" stroke-width=".38"/>
<g fill="#000" stroke="#000" stroke-width=".38">
<path d="M631 544.6l16.2 6.5v-6.5zM631 544.6l16.2 6.5h-16.2z"/>
<path d="M647.2 551.1l16.3 6.5v-6.5zM647.2 551.1l16.3 6.5h-16.3z"/>
<path d="M663.5 544.6l32.5 6.5v-6.5zM663.5 544.6l32.5 6.5h-32.5z"/>
<path d="M696 551.1l32.6 6.5v-6.5zM696 551.1l32.6 6.5h-32.6z"/>
<path d="M728.6 544.6l65 6.5v-6.5zM728.6 544.6l65 6.5h-65z"/>
</g>
<text font-size="12.4" fill="#f00" x="100.4" y="89.8">LEIA ANTES DE USAR!</text>
<text font-size="11.5" fill="#4a9500" x="499.3" y="556.7">www.aditivocad.com</text>
<g font-size="9.1">
<text x="41" y="243.9">Notas para implementação geminada:</text>
<text x="41.4" y="265.7">- Parede compartilhada/divisa com 20cm (tijolo inteiro).</text>
<text x="41.4" y="276.6">- Afastamento lateral esquerdo: 1,50 m.</text>
<text x="41.4" y="287.5">- Frente mínima do terreno: 16,30 m.</text>
</g>
<text font-size="9.1" fill="#b88a00" x="305.7" y="529">PLANTA BAIXA - IMPLANTAÇÃO GEMINADA</text>
<text font-size="7.6" x="627.8" y="531">ESCALA GRÁFICA</text>
<g font-size="5.5" fill="#b88a00">
<text x="467.2" y="95.2">Area de Serviços</text>
<text x="584.6" y="95.2">Area de Serviços</text>
<text x="382.4" y="104.5">Quarto</text>
<text x="701.5" y="104.5">Quarto</text>
<text x="366.1" y="167.1">Banho</text>
<text x="718.5" y="167.1">Banho</text>
<text x="426.1" y="179">Hall</text>
<text x="662.4" y="179">Hall</text>
<text x="474.2" y="196.1">Copa/Cozinha</text>
<text x="591.9" y="196.1">Copa/Cozinha</text>
<text x="383.1" y="247.7">Quarto</text>
<text x="700.8" y="247.7">Quarto</text>
<text x="495.7" y="342.8">Sala</text>
<text x="594" y="342.8">Sala</text>
</g>
<g font-size="5.5" fill="#808080">
<text x="626.9" y="539.7">0.0</text>
<text x="659.8" y="539.7">1 m</text>
<text x="724.3" y="539.7">3 m</text>
<text x="643.2" y="566.6">0.5 m</text>
<text x="692.3" y="566.6">2 m</text>
<text x="789.5" y="566.6">5 m</text>
</g>
<g font-size="4.5" fill="#f00">
<text x="305" y="265.5">1.50</text>
<text x="786.5" y="268.8">1.50</text>
<text x="529.9" y="460.7" transform="rotate(-90 529.9 460.7)">3.00</text>
</g>
<g font-size="4.1" fill="#808080">
<text x="57" y="116.2">Isenção de Responsabilidade</text>
<text x="57.1" y="126.1">Este desenho foi disponibilizado como um modelo e pode ser utilizado livremente em estudos,</text>
<text x="57.1" y="131">pesquisas acadêmicas e como base para projetos comerciais oferecidos ao cliente final.</text>
<text x="57.2" y="140.9">Contudo, é importante destacar que este não é um projeto finalizado para ser impresso e</text>
<text x="57.3" y="145.9">vendido diretamente ao cliente. Ele requer análise e ajustes feitos por um profissional</text>
<text x="57.2" y="150.9">qualificado.</text>
<text x="57.1" y="160.8">Não há garantias, implícitas ou explícitas, quanto à precisão do projeto modelo. A</text>
<text x="57.1" y="165.7">responsabilidade pela sua utilização recai sobre o usuário, incluindo a verificação de</text>
<text x="57.2" y="170.7">conformidade com normas, códigos de obras e outras exigências aplicáveis.</text>
<text x="57.1" y="180.6">Para trabalhos acadêmicos, caso seja necessário referenciar a autoria, utilize o link pelo qual</text>
<text x="57.2" y="185.5">obteve o projeto no site www.aditivocad.com</text>
</g>
<g font-size="4.1">
<text x="330.8" y="187.1" transform="rotate(-90 330.8 187.1)">0.50x0.50</text>
<text x="772.8" y="187.1" transform="rotate(-90 772.8 187.1)">0.50x0.50</text>
</g>
<g font-size="3.6">
<text x="387" y="44.8">1.50x1.20</text>
<text x="697.7" y="44.8">1.50x1.20</text>
<text x="467.2" y="100.1">3.92m²</text>
<text x="585.5" y="100.1">3.92m²</text>
<text x="382.4" y="109.4">10.87m²</text>
<text x="701.6" y="109.4">10.87m²</text>
<text x="525" y="126.5">1.50x1.20</text>
<text x="559.6" y="126.5">1.50x1.20</text>
<text x="465.3" y="142.2" transform="rotate(-90 465.3 142.2)">0.80x2.10</text>
<text x="637.9" y="142.2" transform="rotate(-90 637.9 142.2)">0.80x2.10</text>
<text x="446" y="148.7" transform="rotate(-90 446 148.7)">0.80x2.10</text>
<text x="657.2" y="148.7" transform="rotate(-90 657.2 148.7)">0.80x2.10</text>
<text x="397.6" y="166.3">0.70x2.10</text>
<text x="687.1" y="166.3">0.70x2.10</text>
<text x="366.1" y="172">2.88m²</text>
<text x="718.4" y="172">2.88m²</text>
<text x="426.1" y="183.8">1.08m²</text>
<text x="662.8" y="183.8">1.08m²</text>
<text x="474.2" y="200.9">12.60m²</text>
<text x="593.1" y="200.9">12.60m²</text>
<text x="445.6" y="223.5" transform="rotate(-90 445.6 223.5)">0.80x2.10</text>
<text x="657.6" y="223.5" transform="rotate(-90 657.6 223.5)">0.80x2.10</text>
<text x="383.1" y="252.6">8.97m²</text>
<text x="701.6" y="252.6">8.97m²</text>
<text x="467.2" y="262.5" transform="rotate(-90 467.2 262.5)">0.80x2.10</text>
<text x="636" y="262.5" transform="rotate(-90 636 262.5)">0.80x2.10</text>
<text x="387" y="284.3">1.50x1.20</text>
<text x="697.7" y="284.3">1.50x1.20</text>
<text x="461.3" y="338.7" transform="rotate(-90 461.3 338.7)">1.50x1.20</text>
<text x="641.9" y="338.7" transform="rotate(-90 641.9 338.7)">1.50x1.20</text>
<text x="495.7" y="347.7">11.20m²</text>
<text x="594.2" y="347.7">11.20m²</text>
<text x="461" y="394.2">0.80x2.10</text>
<text x="623.7" y="394.2">0.80x2.10</text>
</g>
<g font-size="3.6" fill="#f00">
<text x="442.8" y="433.9">Afastamento 3,00 m ou outra medida que</text>
<text x="442.6" y="442.6">mínimo 1,50 m para garantir o espaço de</text>
<text x="442.7" y="438.3">atenda a legislação municipal. Aplicar no</text>
<text x="442.7" y="446.9">garagem.</text>
</g>
</svg>
